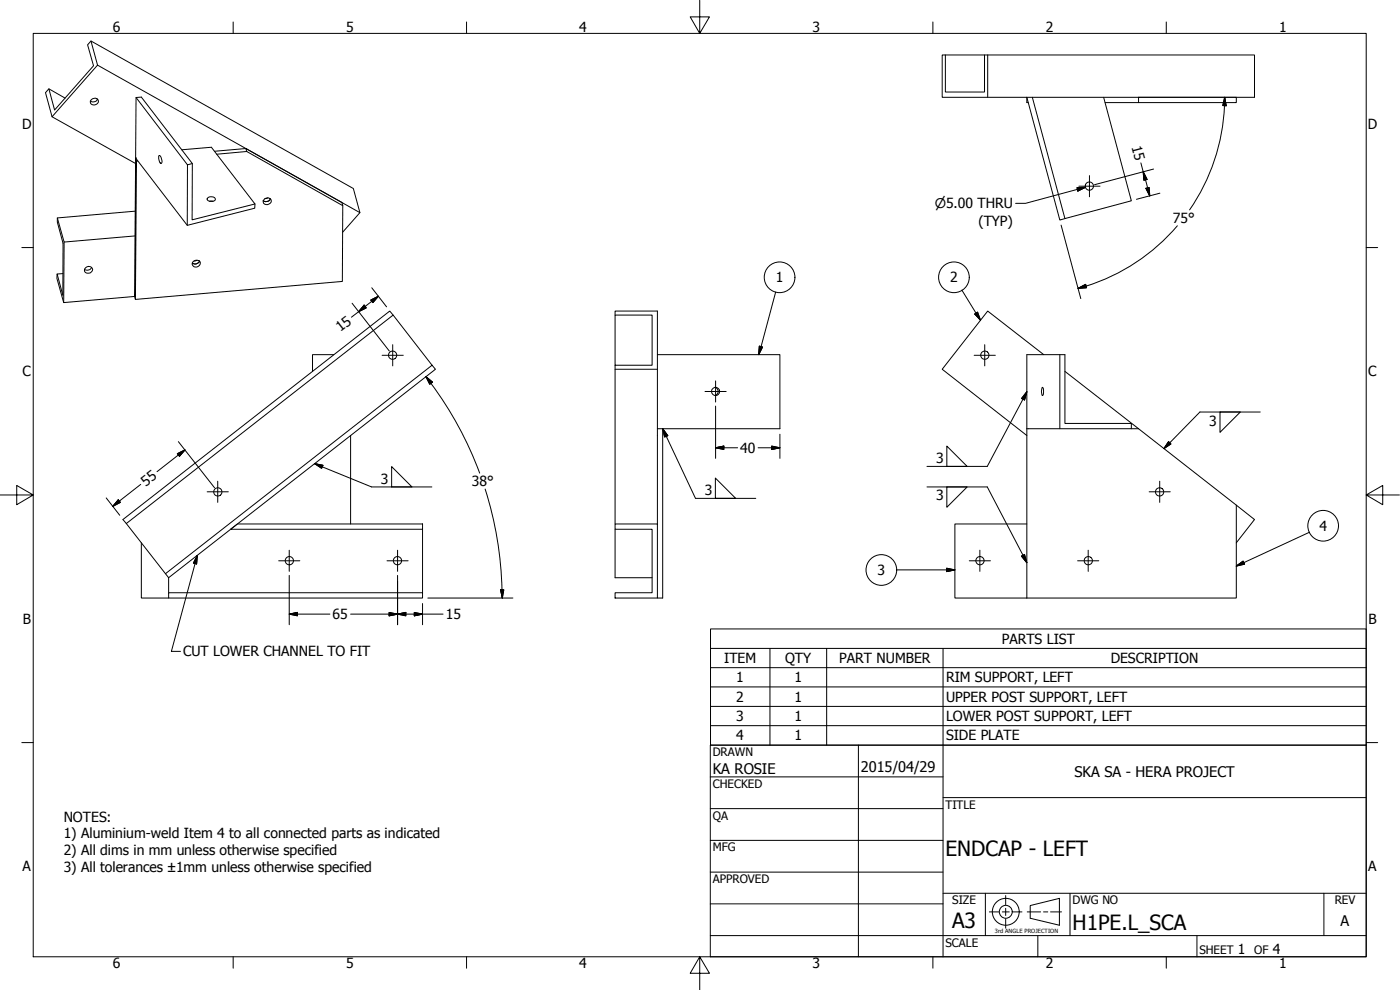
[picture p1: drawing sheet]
<svg xmlns="http://www.w3.org/2000/svg" width="420mm" height="297mm" viewBox="0 0 420 297" stroke-linecap="round" stroke-linejoin="round" font-family="sans-serif">
<!-- layer: Visible (ANSI) -->
<g fill="none" stroke="#000" stroke-width=".3">
<path d="M27.3 12.3l2 7.2M283.7 16.5v11.1h11.8v-11.1h81v12.7h-93.7v-12.7h12.7M296.4 16.5v12.7M14.7 26.7l1.7 6.3 11.7-13.3-1.8-6.3 1-1.1 78.7 44.3 2 7.2M19.6 29.4l-4.9-2.7-1 1.1 1.9 7.2M27.4 30a1.1 1.1 0 0 1 1.5-.5 1.1 1.1 0 0 1 .4 1.5 1.1 1.1 0 0 1-1.5 .5 1.1 1.1 0 0 1-.4-1.5zM29.3 29.8a1.51 1.51 0 0 1-2.2 .5M40.8 29.3l15.5 20.2 1.4-.4M308.6 30.8h-.4v-1.6l9.9 36.8 1.5-.4M309.8 29.2l9.8 36.4 19.9-5.4-8.3-31M331.7 30.8h10M341.7 29.2h29.3v1.6h-29.3z"/>
<path d="M40.7 47.4l15.5 20.2 20.3-5.1v-1.3M40.7 49.1l-25.1-14.1 13.7-15.5 78.7 44.3-5.2 5.9M40.7 47.4h.1M41.3 48.3l-.3 .1M47.8 46.7a1.88 1.88 0 0 1 .5 2.4l-.4-.5-.3-1zM54.5 44.9l8.9-.7 13.1 17-18.8 4.8v-16.9l-15.3-20-1.6 .2-.1 18.1M56.3 49.5l-.1 18.1M62.3 59.4a1.53 1.53 0 0 1 2.3 .4 1.44 1.44 0 0 1-2.4-.1zM73.8 44.6l-9.4 .8M74 45.5l-.2-.9 28.8 16.2 .3 .9-.2 22.7-62.1 5.4-.2-.9M74 45.5l28.9 16.2M74 45.5l-9 .8"/>
<path d="M79.6 59.5a1.07 1.07 0 0 1 1.4 .1 1.07 1.07 0 0 1 .2 1.3 1.09 1.09 0 0 1-1.7 .4 1.09 1.09 0 0 1 .1-1.8zM80.4 59.4l-.9 .2M81.2 59.7a1.51 1.51 0 0 1-2.2 .5M17.2 65.4l2 7.2 21.3-1.8M19.2 72.6l-.1 18.2 21.3-1.9M40.6 63.4l-23.4 2v1.3l1.7 6.3v15.6l-1.8-6.4 1.8-.1M57.9 78.5a1.31 1.31 0 0 1 2.2 .4 1.21 1.21 0 0 1-1.1 1.2 1.21 1.21 0 0 1-1.3-1.2zM59.1 78.1l-.9 .2M59.9 78.3a1.4 1.4 0 0 1-2.2 .6M62.9 60.4h1M17.1 82.2v1.4l2 7.2M25.7 80.3a1.14 1.14 0 0 1 1.6-.3 1.14 1.14 0 0 1 .3 1.6 1.14 1.14 0 0 1-1.5 .4 .9 .9 0 0 1-.8-.7 .9 .9 0 0 1 .4-1z"/>
<path d="M27.5 80.2a1.48 1.48 0 0 1-2.2 .6M40.4 88.9l.3-41.5 .3 1-.4 41.4M118 94.5l-1-1.2-80.1 62.6 1 1.2 80.1-62.6 11.7 15.1M184.6 94.5v-1.2h12.7v63.9M100.1 106.4h-6.3v5M184.6 109.6v-15.1h11.1v15.1h-11.1v47.6M184.6 110.8h12.7M197.3 106.4h36.8v22.2h-35.2M214.6 116.2a1.27 1.27 0 0 1 .9 1.2 1.27 1.27 0 0 1-.9 1.3M312.7 116.3l.2-.1a2.57 2.57 0 0 1 0 2.5l-.4-1.2zM313.2 106.4l-16.8-13.1-13.6 17.5 25.4 19.9M318.1 106.4v22.2"/>
<path d="M319.6 111.4l22.1 17.2M105.2 130.7v26.5M197.3 128.6h1.6v50.8h-1.6M308.2 128.6h31.3v-1.6h-19.9v-20.6h-11.4v73M339.5 128.6h2.2M341.7 128.6l29.3 23v27.8h-62.8M37.9 157.1l11.8 15M69.2 158.8l2-1.6h55.6v1.6zM126.8 158.8v19h-76.2v1.6h76.2v-1.6M184.6 157.2h12.7v22.2h-12.7v-1.6h11.1v-19h-11.1zM184.6 158.8v14.5h11.1M308.2 157.2h-21.6v22.2h21.6"/>
<path d="M371 151.6l5.5 4.3-5.5 7M42.4 162.9v16.5h8.2M49.7 172.1l80-62.5 1 1.2-80.1 62.5zM50.6 173.3v4.5"/>
<circle cx="326.9" cy="55.8" r="1.24"/>
<circle cx="117.8" cy="106.6" r="1.24"/>
<circle cx="214.7" cy="117.4" r="1.22"/>
<circle cx="295.6" cy="106.6" r="1.24"/>
<circle cx="65.4" cy="147.6" r="1.24"/>
<circle cx="348" cy="147.6" r="1.24"/>
<circle cx="86.8" cy="168.2" r="1.24"/>
<circle cx="119.3" cy="168.2" r="1.24"/>
<circle cx="294.1" cy="168.2" r="1.24"/>
<circle cx="326.6" cy="168.2" r="1.24"/>
</g>
<!-- layer: Symbol (ANSI) -->
<g fill="none" stroke="#000" stroke-width=".3">
<path d="M323.2 56.3l2.6-.1-2.3 1.1zM325.8 56.2l-18 4.8h-3M232.8 87.6l-5.1 18.8M288.7 87l5.6 9.1M292.5 94.2l.9-.6 .9 2.5zM227.9 103.9l1 .2-1.2 2.3zM308.2 117.5l-.7 2.5-.9-.4zM308.2 117.5l-11.9 22.4h-18.1M94.4 139.1l2.5 .5-.4 .9zM94.4 139.1l17.1 7h18.1M198.9 128.6l1.5 2.1-.9 .4zM198.9 128.6l9.8 20.9h18.1"/>
<path d="M284.2 133.8l6.1 6.1h-6.1zM350.7 132.5l.7 .7-2.1 1.4zM366.1 123.6h6.1l-6.1 6.1zM378.2 123.6h-18.1l-10.8 11M117.5 140l6.1 6.1h-6.1zM214.7 143.4l6.1 6.1h-6.1zM278.2 146.1h18.1l11.9 22.7M284.2 146.1h6.1l-6.1 6.1zM393 159.7l-22 10.1M59.2 166.7l-.2 2.5-1-.2zM59.2 166.7l-7.8 28.7h2.8M269 171h17.6"/>
<path d="M284.1 170.5l2.5 .5-2.5 .5zM306.6 166.9l.9-.5 .7 2.4zM371 169.8l2.1-1.4 .4 .9zM213.2 194.5v-5.8h196.8v5.8M213.2 194.5h196.8v5.8M213.2 194.5v29.1h196.8v-23.3M231.1 194.5v29.1M248.1 194.5v29.1M283 194.5v29.1M213.2 200.3h196.8M213.2 206.1h196.8M213.2 211.9h196.8"/>
<path d="M213.2 217.7h196.8"/>
<circle cx="234" cy="83.2" r="4.6"/>
<circle cx="286.3" cy="83.2" r="4.6"/>
<circle cx="397.1" cy="157.8" r="4.6"/>
<circle cx="264.5" cy="171" r="4.6"/>
</g>
<!-- layer: Border (ANSI) -->
<g fill="none" stroke="#000" stroke-width=".3">
<path d="M10 10h400v277.1h-400zM70 6.6v3.4M140 6.6v3.4M210 0v10l-2.9-4.9h5.8l-2.9 4.9M280 6.6v3.4M350 6.6v3.4M6.5 74.3h3.5M410 74.3h3.4M0 148.5h10l-5-2.8v5.7l5-2.9M410 148.5l5 2.9v-5.7l-5 2.8h10M6.5 222.8h3.5M410 222.8h3.4"/>
<path d="M70 287.1v3.4M140 287.1v3.4M210 287.1l2.9 4.9h-5.8l2.9-4.9v9.9M280 287.1v3.4M350 287.1v3.4"/>
</g>
<!-- layer: Title (ANSI) -->
<g fill="none" stroke="#000" stroke-width=".3">
<path d="M213.2 223.6h196.8v63.5h-196.8zM213.2 233.1h69.8M257.6 223.6v63.5M283 239.3h127M283 223.6v63.5M213.2 242.6h69.8M213.2 252.1h69.8M213.2 261.7h69.8M213.2 271.2h69.8M283 268h127M295.7 268v12.7M321.1 268v12.7"/>
<path d="M397.3 268v12.7M213.2 280.7h196.8M311.5 280.7v6.4M359.2 280.7v6.4"/>
</g>
<!-- layer: Dimension (ANSI) -->
<g fill="none" stroke="#000" stroke-width=".3">
<path d="M367.5 31.7a59.3 59.3 0 0 1-10.5 31.3M367.5 29.2l.5 2.5h-1zM367.5 29.2v2.5M342.4 48.9l2.7 9.9M343.1 51.5l1.1 2.3-.9 .3zM343.9 56.5l1-.3 .2 2.6zM346.2 50.7l-17.7 4.7M348.1 58l-7 1.8M318.5 67.5l5.9 22.1M353.3 67.7a59.2 59.2 0 0 1-29.8 18.8M105.7 91l11.1 14.3M109.3 91.6l.6 .8-2.3 1.1z"/>
<path d="M111.3 90l2.2-1.1-1.6 1.9zM111.6 86.3l4.4 5.8M113.5 88.9l-8 6.3M323.5 86.5l2.3-1.2 .3 1zM127.8 113l2 1.7-.8 .6zM127.8 113a108.8 108.8 0 0 1 16.2 28.9M53.2 136.1l2.3-1.1-1.7 1.9zM53.5 132.5l10.9 13.9M55.5 135l-8.4 6.5M214.8 134.4l2.4-.6v1.1zM214.8 134.4h6.6M214.8 121.8v15.7"/>
<path d="M227.5 134.4h6.6M231.6 133.8l2.5 .6-2.5 .5zM234.1 130.3v7.2M31.9 149.4l4 5.2M35.5 150l.6 .7-2.3 1.2zM42.2 145.3l-8.4 6.6M145.6 146.7a110.6 110.6 0 0 1 5.1 32.7M86.8 172.6v14.8M119.3 172.6v14.8M128.4 179.4h25.5M150.2 177h1l-.5 2.4zM86.8 184.3l2.5-.5v1z"/>
<path d="M86.8 184.3h12.2M105.2 184.3h27.8M116.8 183.8l2.5 .5-2.5 .5zM119.3 184.3l2.5-.5v1zM124.3 183.8l2.5 .5-2.5 .5zM126.8 181.1v6.3"/>
</g>
<g fill="#000" stroke="#000" stroke-width=".3">
<path d="M367.5 29.2l.5 2.5zM367.5 29.2l.5 2.5h-1zM343.9 56.5l1.2 2.3zM343.9 56.5l1-.3 .2 2.6zM343.1 51.5l1.1 2.3zM343.1 51.5l1.1 2.3-.9 .3zM109.3 91.6l-1.7 1.9zM109.3 91.6l.6 .8-2.3 1.1zM113.5 88.9l-1.6 1.9zM111.3 90l2.2-1.1-1.6 1.9zM323.5 86.5l2.3-1.2zM323.5 86.5l2.3-1.2 .3 1z"/>
<path d="M127.8 113l2 1.7zM127.8 113l2 1.7-.8 .6zM55.5 135l-1.7 1.9zM53.2 136.1l2.3-1.1-1.7 1.9zM214.8 134.4l2.4-.6zM214.8 134.4l2.4-.6v1.1zM231.6 134.9l2.5-.5zM231.6 133.8l2.5 .6-2.5 .5zM35.5 150l-1.7 1.9zM35.5 150l.6 .7-2.3 1.2zM150.2 177l.5 2.4zM150.2 177h1l-.5 2.4z"/>
<path d="M86.8 184.3l2.5-.5zM86.8 184.3l2.5-.5v1zM116.8 184.8l2.5-.5zM116.8 183.8l2.5 .5-2.5 .5zM119.3 184.3l2.5-.5zM119.3 184.3l2.5-.5v1zM124.3 184.8l2.5-.5zM124.3 183.8l2.5 .5-2.5 .5z"/>
</g>
<!-- layer: Symbol (ANSI) -->
<g fill="#000" stroke="#000" stroke-width=".3">
<path d="M323.5 57.3l2.3-1.1zM323.2 56.3l2.6-.1-2.3 1.1zM292.5 94.2l1.8 1.9zM292.5 94.2l.9-.6 .9 2.5zM227.9 103.9l-.2 2.5zM227.9 103.9l1 .2-1.2 2.3zM94.4 139.1l2.5 .5zM94.4 139.1l2.5 .5-.4 .9zM198.9 128.6l1.5 2.1zM198.9 128.6l1.5 2.1-.9 .4zM308.2 117.5l-.7 2.5zM308.2 117.5l-.7 2.5-.9-.4z"/>
<path d="M350.7 132.5l-1.4 2.1zM350.7 132.5l.7 .7-2.1 1.4zM59.2 166.7l-.2 2.5zM59.2 166.7l-.2 2.5-1-.2zM284.1 171.5l2.5-.5zM284.1 170.5l2.5 .5-2.5 .5zM306.6 166.9l1.6 1.9zM306.6 166.9l.9-.5 .7 2.4zM371 169.8l2.1-1.4zM371 169.8l2.1-1.4 .4 .9z"/>
</g>
<!-- layer: Sketch Geometry (ANSI) -->
<g fill="none" stroke="#000" stroke-width=".3">
<path d="M296.9 273.6h2.8M300.8 273.6h2.1M301.8 268.7v2.7M301.8 272.5v2.2M301.8 275.7v2.8M304 273.6h2.7M308.3 273.6h4M309.2 271.7l8.7-2.2v8.1l-8.7-2.1zM313.2 273.6h1.3M315.3 273.6h3.3"/>
<circle cx="301.8" cy="273.6" r="4"/>
<circle cx="301.8" cy="273.6" r="1.94"/>
</g>
<!-- layer: Center Mark (ANSI) -->
<g fill="none" stroke="#000" stroke-width=".3">
<path d="M323.8 55.9h6.3M327 52.7v6.3M114.7 106.6h6.3M117.9 103.4v6.4M211.6 117.5h6.3M214.8 114.3v6.3M292.4 106.6h6.3M295.5 103.4v6.4M62.2 147.6h6.3M65.3 144.4v6.3M344.9 147.6h6.3M348 144.4v6.3"/>
<path d="M83.6 168.3h6.4M86.8 165.1v6.3M116.1 168.3h6.4M119.3 165.1v6.3M290.9 168.3h6.3M294.1 165.1v6.3M323.4 168.3h6.4M326.6 165.1v6.3"/>
</g>
<g font-size="6.3">
<text x="283.8" y="257">ENDCAP - LEFT</text>
<text x="285.8" y="278.6">A3</text>
<text x="321.9" y="279">H1PE.L_SCA</text>
</g>
<g font-size="4.4">
<text x="213.9" y="232.2">KA ROSIE</text>
<text x="258.4" y="231.6">2015/04/29</text>
<text x="322.5" y="233">SKA SA - HERA PROJECT</text>
<text x="402.3" y="277.9">A</text>
</g>
<g font-size="4.2">
<text x="33.8" y="9.6">6</text>
<text x="103.9" y="9.6">5</text>
<text x="173.9" y="9.6">4</text>
<text x="243.8" y="9.6">3</text>
<text x="313.9" y="9.6">2</text>
<text x="383.9" y="9.6">1</text>
<text x="6.7" y="38.7">D</text>
<text x="410.5" y="38.7">D</text>
<text x="339.6" y="44.1" transform="rotate(75 339.6 44.1)">15</text>
<text x="293.6" y="67.9">(TYP)</text>
<text x="352" y="66.9">75°</text>
<text x="232.9" y="84.7">1</text>
<text x="285.2" y="84.8">2</text>
<text x="102.2" y="99.7" transform="rotate(-38 102.2 99.7)">15</text>
<text x="6.8" y="113">C</text>
<text x="410.7" y="113">C</text>
<text x="362.9" y="127.7">3</text>
<text x="222.1" y="135.9">40</text>
<text x="281" y="139">3</text>
<text x="43.8" y="146" transform="rotate(-38 43.8 146)">55</text>
<text x="114.3" y="145.1">3</text>
<text x="141.6" y="145.8">38°</text>
<text x="211.5" y="148.5">3</text>
<text x="281" y="150.1">3</text>
<text x="396" y="159.2">4</text>
<text x="263.3" y="172.6">3</text>
<text x="99.8" y="185.8">65</text>
<text x="133.8" y="185.8">15</text>
<text x="6.9" y="187.2">B</text>
<text x="410.7" y="187.2">B</text>
<text x="54.9" y="197">CUT LOWER CHANNEL TO FIT</text>
<text x="300.7" y="193.2">PARTS LIST</text>
<text x="217.4" y="198.9">ITEM</text>
<text x="235.6" y="199">QTY</text>
<text x="251.8" y="198.9">PART NUMBER</text>
<text x="333.4" y="199">DESCRIPTION</text>
<text x="221" y="204.8">1</text>
<text x="238.4" y="204.8">1</text>
<text x="283.9" y="204.8">RIM SUPPORT, LEFT</text>
<text x="221" y="210.6">2</text>
<text x="238.4" y="210.6">1</text>
<text x="283.9" y="210.6">UPPER POST SUPPORT, LEFT</text>
<text x="221" y="216.4">3</text>
<text x="238.4" y="216.3">1</text>
<text x="283.9" y="216.4">LOWER POST SUPPORT, LEFT</text>
<text x="221" y="222.2">4</text>
<text x="238.4" y="222.2">1</text>
<text x="283.9" y="222.2">SIDE PLATE</text>
<text x="19.1" y="246.5">NOTES:</text>
<text x="19.1" y="251.5">1) Aluminium-weld Item 4 to all connected parts as indicated</text>
<text x="19.1" y="256.5">2) All dims in mm unless otherwise specified</text>
<text x="6.8" y="261.4">A</text>
<text x="19.1" y="261.6">3) All tolerances ±1mm unless otherwise specified</text>
<text x="410.7" y="261.4">A</text>
<text x="371.5" y="286.2">1</text>
<text x="382" y="286.2">4</text>
<text x="33.8" y="290.5">6</text>
<text x="103.9" y="290.5">5</text>
<text x="173.9" y="290.5">4</text>
<text x="243.8" y="290.5">3</text>
<text x="313.9" y="290.5">2</text>
<text x="383.9" y="290.5">1</text>
</g>
<text font-size="4" x="280.5" y="62.5">⌀5.00 THRU</text>
<g font-size="3.5">
<text x="213.9" y="226.9">DRAWN</text>
<text x="213.9" y="236.4">CHECKED</text>
<text x="213.9" y="245.9">QA</text>
<text x="283.8" y="242.6">TITLE</text>
<text x="213.9" y="255.4">MFG</text>
<text x="213.9" y="265">APPROVED</text>
<text x="285.8" y="271.3">SIZE</text>
<text x="321.9" y="271.3">DWG NO</text>
<text x="400.6" y="271.3">REV</text>
<text x="283.8" y="284">SCALE</text>
<text x="360" y="286.2">SHEET</text>
<text x="376.4" y="286.2">OF</text>
</g>
<text font-size="1.7" x="298.6" y="280">3rd ANGLE PROJECTION</text>
</svg>
